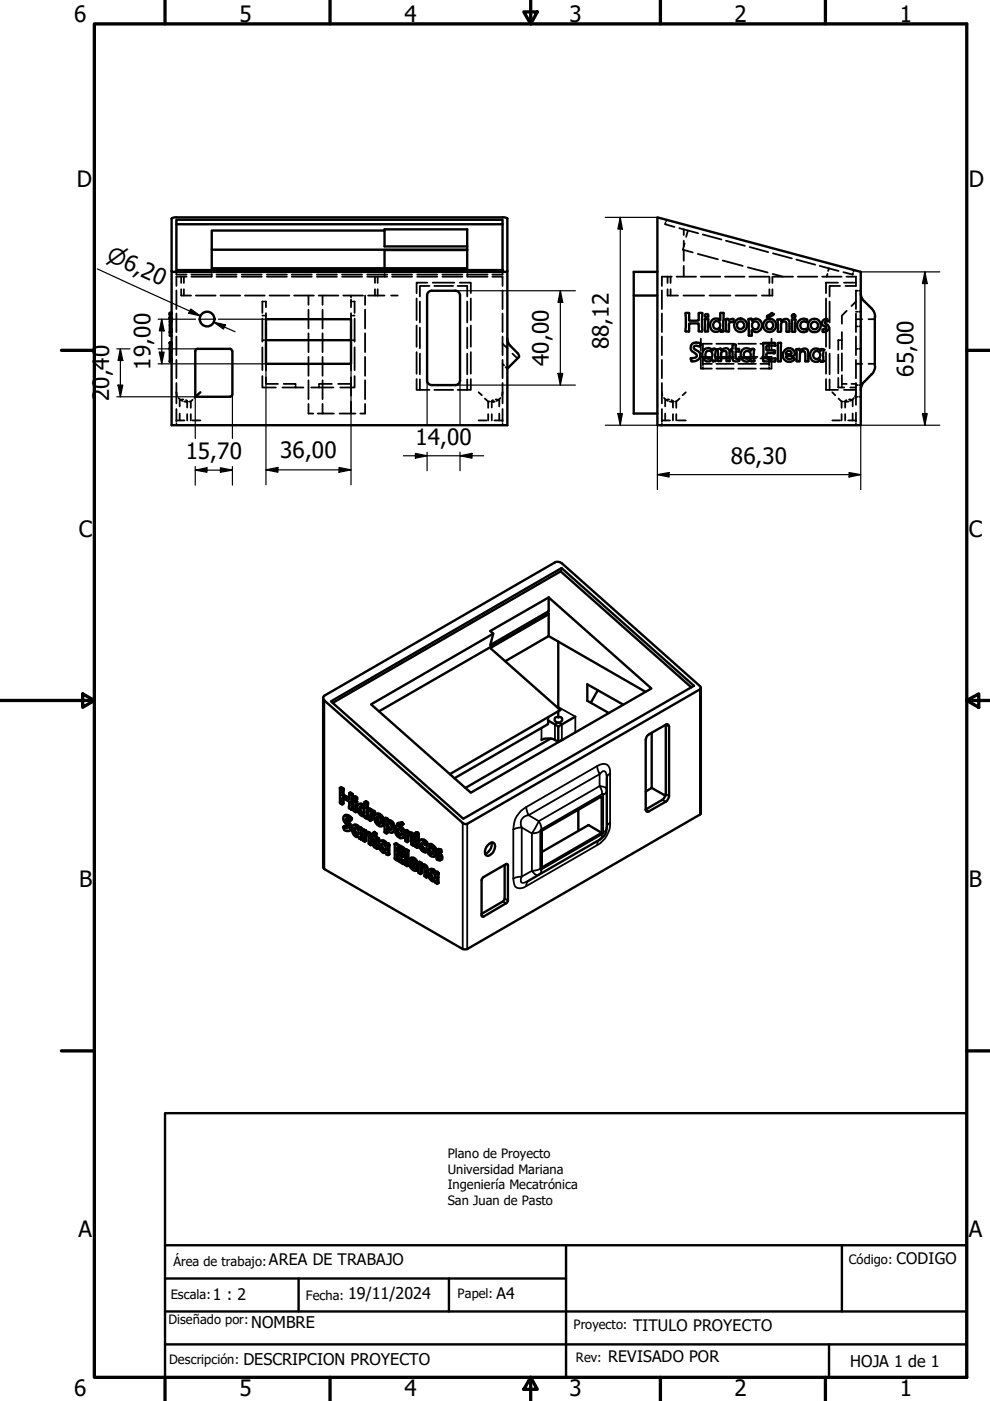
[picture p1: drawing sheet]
<svg xmlns="http://www.w3.org/2000/svg" width="210mm" height="297mm" viewBox="0 0 210 297" stroke-linecap="round" stroke-linejoin="round" font-family="sans-serif">
<!-- layer: Oculto (ISO) -->
<g fill="none" stroke="#000" stroke-width=".38">
<path d="M37.4 57.9v.3h2.2M37.4 57.3v.3M38.4 58.7v1.3M39 58.7v1.3M39.6 58.7h-2.2v1.9M40.6 58.2h4.2M40.6 58.7h4.2M44.9 56.9v.6M44.9 58.1v.6M45.9 58.2h4.3M45.9 58.7h4.3M51.2 58.2h4.3"/>
<path d="M51.2 58.7h4.3M56.6 58.2h4.2M56.6 58.7h4.2M61.8 58.2h4.3M61.8 58.7h4.3M67.2 58.2h4.2M67.2 58.7h4.2M72.5 58.2h4.3M72.5 58.7h4.3M77.9 58.2h4.2M77.9 58.7h4.2M79.5 58.7v1.3"/>
<path d="M80.1 58.7v1.3M81.5 56.9v.6M81.5 58.1v.6M83.1 58.2h4.3M83.1 58.7h4.3M88.5 58.2h4.2M88.5 58.7h4.2M90.6 59.9h-2.3v2.3M91.8 59.9h4.5M93.8 58.2h4.2M93.8 58.7h4.2M97.5 59.9h2.3v2.3"/>
<path d="M99.1 56.9v.6M99.1 58.1v.6M99.1 58.2h4.3M99.1 58.7h4.3M104.4 58.7h2.2v1.9M106.6 57.9v.3h-2.2M106.6 57.3v.3M141.1 47.2l-.1 .3 2 .6M141.3 46.6l-.1 .3M141.5 58.7v1.3M142.2 58.7v1.3M142.4 58.7h-2.1v1.9"/>
<path d="M143.4 58.7h4.2M144 48.4l4 1.1M145 48.6v1.2M145 51v1.2M145 53v2.3M145 56.4v2.3M145.2 51.6l-.4 1.3 2.1 .6M145.9 48.9l-.4 1.3M148 53.8l4.2 1.2M148.6 58.7h4.1M149 49.7l4 1.1M153.2 55.2l4.3 1.2"/>
<path d="M153.7 58.7h4.2M153.9 51l4 1.1M158.6 56.7l4.2 1.1M158.9 58.7h4.1M158.9 52.4l4 1.1M163.1 58.7v1.3M163.8 58.7v1.3M163.8 58.1l2.2 .6M163.9 53.7l4 1.1M164 58.7h4.1M168.8 55l4 1.1M169.2 58.7h4.1"/>
<path d="M173.8 56.4l4 1.1M174.3 58.7h4.1M175.5 58.1l-.2 .6M175.8 56.9l-.2 .6M177.7 59.9h-2.6v2.3M178.8 57.7l2 .5v-.3M178.9 59.9h2.6M179.5 58.7h2v1.9h-2.2M181 57.3v.3M36 74.2h.1M36 74.3h.1M36 76h.1"/>
<path d="M36 76.2h.1M36 76.3h.1M36 76.6h.1M36 72.8h.1M36 75h.1M36 76.1h.1M36 74.1h.1M36 76.5h.1M36 69.6h.1M36 67h.1M36 66.4h.1M36 68.2h.1"/>
<path d="M36 67.7h.1M36 67.6h.1M36 67.9h.1M36 70.3h.1M36 69.9h.1M36 72.9h.1M36 73.2h.1M36 73.5h.1M36 74.5h.1M36 74h.1M36 68.1h.1M36 67.8h.1"/>
<path d="M36 70.2h.1M36 70h.1M36 68h.1M36 70.4h.1M36 69.8h.1M36 73.1h.1M36 75.6h.1M36 75.9h.1M36 75.8h.1M36 74.4h.1M36 76.7h.1M36 72.7h.1"/>
<path d="M36 73.3h.1M36 74.9h.1M36 73.8h.1M36 73.9h.1M36 68.3h.1M36 68.6h.1M36 66.3h.1M36 67.5h.1M36 67.3h.1M36 66.6h.1M36 73h.1M36 75.1h.1"/>
<path d="M36.3 74.2h.1M36.3 74.3h.1M36.3 76h.1M36.3 76.2h.1M36.3 76.3h.1M36.3 76.6h.1M36.3 72.8h.1M36.3 75h.1M36.3 76.1h.1M36.3 74.1h.1M36.3 76.5h.1M36.3 69.6h.1"/>
<path d="M36.3 67h.1M36.3 66.4h.1M36.3 68.2h.1M36.3 67.7h.1M36.3 67.6h.1M36.3 67.9h.1M36.3 70.3h.1M36.3 69.9h.1M36.3 72.9h.1M36.3 73.2h.1M36.3 73.5h.1M36.3 74.5h.1"/>
<path d="M36.3 74h.1M36.3 68.1h.1M36.3 67.8h.1M36.3 70.2h.1M36.3 70h.1M36.3 68h.1M36.3 70.4h.1M36.3 69.8h.1M36.3 73.1h.1M36.3 75.6h.1M36.3 75.9h.1M36.3 75.8h.1"/>
<path d="M36.3 74.4h.1M36.3 76.7h.1M36.3 72.7h.1M36.3 73.3h.1M36.3 74.9h.1M36.3 73.8h.1M36.3 73.9h.1M36.3 68.3h.1M36.3 68.6h.1M36.3 66.3h.1M36.3 67.5h.1M36.3 67.3h.1"/>
<path d="M36.3 66.6h.1M36.3 73h.1M36.3 75.1h.1M37.4 61.6v3.9M37.4 66.5v3.9M37.4 71.4v3.9M37.4 76.3v3.9M38.4 61.3v1.4h2.1M39 61.3v1.4M41.5 62.7h4.2M46.7 62.7h4.2M51.9 62.7h4.2"/>
<path d="M55.6 79.7v2.5h2.9M55.6 67.5v4.9M55.6 73.6v4.9M55.6 72.1h.3M55.6 66.9h.3M55.9 63.9h-.3v2.4M56.1 63.9h.3v1.2M56.1 72.1h.3M56.1 66.9h.3M56.4 80v1.4h2.5M56.4 66.4v1.3M56.4 77.1v1.4"/>
<path d="M57.1 62.7h4.2M62.4 62.7h4.1M65.4 62.7v1.9M65.4 65.6v4M65.4 70.7v4M65.4 75.7v4M67.6 62.7h4.2M68.4 62.7v1.9M68.4 65.6v4M68.4 70.7v4M68.4 75.7v4M72.8 62.7h4.2"/>
<path d="M74.4 80v1.4h-2.7M74.4 62.7v.3M74.4 63.5v1.6M74.4 66.4v1.3M74.4 77.1v1.4M74.4 63.9h.3M74.4 72.1h.3M74.4 66.9h.3M74.9 63.9h.3v2.4M74.9 72.1h.3M74.9 66.9h.3M75.2 79.7v2.5h-3.1"/>
<path d="M75.2 67.5v4.9M75.2 73.6v4.9M77.4 62.7v1.9M77.4 65.6v4M77.4 70.7v4M77.4 75.7v4M78 62.7h3.5M79.5 61.3v1.4M80.1 61.3v1.4M82.9 62.7h1.4M88.3 63.3v4.6M88.3 69v4.5"/>
<path d="M88.3 74.7v4.5M89 63.9v4.5M89 69.5v4.3M89 75v4.4M91.1 60.6h-2.1v2.3M92.1 60.6h4M97 60.6h2.1v2.3M99.1 63.9v4.5M99.1 69.5v4.3M99.1 75v4.4M99.8 63.3v4.6M99.8 69v4.5"/>
<path d="M99.8 74.7v4.5M106.6 61.6v3.9M106.6 66.5v3.9M106.6 71.4v3.9M106.6 76.3v3.9M106.6 72.9l1 1M106.6 77.1l.3 .4M107.2 77.8l.4 .4M108.6 75l1.1 1M140.3 61.6v3.9M140.3 66.5v3.9M140.3 71.4v3.9"/>
<path d="M140.3 76.3v3.9M141.5 61.3v1.4h2.3M142.2 61.3v1.4M144.9 62.7h4.4M148.6 71.8v2.5M148.6 75.6v2.6h.1M148.6 75.7h2M148.9 78.2h2M149 76h1.9M149 75.7v1.8M149 77.8v.4M149 77.1h1.9"/>
<path d="M150.4 62.7h4.5M150.9 72.9h-1.9v1.4M151.6 75.7h4M151.9 76h3.7M151.9 72.9h3.7M151.9 78.2h3.7M151.9 77.1h3.7M156 62.7h4.4M156.5 76h3.8M156.5 72.9h3.8M156.5 78.2h3.8M156.5 77.1h3.8"/>
<path d="M156.6 75.7h4M161.2 77.1h1.9v.4M161.2 76h1.9M161.2 72.9h1.9v1.4M161.2 78.2h2.1M161.5 75.7h2.1M163.1 75.7v1.4M163.1 77.8v.4M163.1 61.3v1.4M163.6 71.8v2.5M163.6 75.6v2.6h-.2M163.8 61.3v1.4h-2.3"/>
<path d="M175.1 63.3v4.6M175.1 69v4.5M175.1 74.7v4.5M175.9 63.9v4.5M175.9 69.5v4.3M175.9 75v4.4M177.7 75.2v4M178 72.1h-.3v2.1M178.1 60.6h-2.2v2.3M178.2 72.1h.3M178.5 70.4v3.6M178.5 74.9v3.7"/>
<path d="M178.5 79.6v2M179.5 65.9l-1 1v1.7M181.5 67.7h1.3M181.5 74h.4M181.5 61.6v3.9M181.5 66.5v3.9M181.5 71.4v3.9M181.5 76.3v3.9M181.5 77.1h1.3M181.5 63.9l-1 1M181.5 61.6h.4M181.5 69.2h.4"/>
<path d="M181.5 66.1h.4M182.2 74h.3M182.2 61.6h.3M182.2 69.2h.3M182.2 66.1h.3M184.1 67.7h1.4M184.1 77.1h1.4M37.4 83.2l.1 .6M37.4 81.2v4.3M37.4 86.7v2.8M37.4 89.8v.4M37.4 89.1h1.7"/>
<path d="M37.8 84.4l.6 .4 .5-.1M38.1 84.7v1.5M38.1 87.7v1.4M38.4 84.8l.3 .2M39.1 85.1h.3M39.4 84.8l.3 .3h-.2h.3M39.7 85.1v1.3M39.7 87.8v1.3M40.1 85.1h.3M40.4 87.8v1.3M40.8 89.1h1.7M40.8 84.8l-.4 .3v1.4"/>
<path d="M41.6 84l-.4 .4M60.1 81.4h2.6v.2M62.7 81.9v.3h-2.8M62.7 82.2h1.6M65.4 80.6v4M65.4 85.6v2.1h1M66 82.2h1.6M67.4 87.7h1M67.6 81.9v.3h3.1M68.4 85.6v2.1h2.4M68.4 80.6v4M70.4 81.4h-2.8v.2"/>
<path d="M74.4 85.1v2.6h-2.4M74.4 81.4v2.5M74.4 87.7h1M77.4 80.6v4M77.4 85.6v2.1h-1M88.3 80.4v2.3h.3M89 80.4v2.3h-.2M89 82.7h2.1M92.1 82.7h4M97 82.7h2.1M99.1 80.4v2.3h.2M99.8 80.4v2.3h-.2"/>
<path d="M101.5 83.2l.7 .6M101.5 89.1h1.7M102.8 84.5l.7 .6M103.5 85.1v1.4M103.5 87.8v1.3M103.5 85.1h.3M104.3 85.1v1.3M104.3 87.8v1.3M104.5 84.8l-.2 .3h.2h-.4M104.5 85.1h.4M104.8 89.1h1.8M105.1 84.7l.5 .1"/>
<path d="M105.6 84.8l-.3 .2M105.9 84.7v1.5M105.9 87.7v1.4M106.1 84.4l-.5 .4M106.6 83.2l-.2 .6M106.6 81.2v4.3M106.6 86.7v2.8M106.6 89.8v.4M140.3 83.2l.2 .6M140.3 89.1h1.7M140.3 81.2v4.3M140.3 86.7v2.8"/>
<path d="M140.3 89.8v.4M140.8 84.4l.5 .4M141 84.7v1.5M141 87.7v1.4M141.3 84.8l.3 .2M141.9 84.7l-.6 .1M142 85.1h.5M142.4 84.8l.3 .3h-.2M142.5 85.1h.3M142.7 85.1v1.3M142.7 87.8v1.3M143.1 85.1h.3"/>
<path d="M143.4 87.8v1.3M143.7 89.1h1.7M144.1 84.5l-.7 .6v1.4M145.4 83.2l-.7 .6M175.1 80.4v2.3h2.6M175.9 80.4v2.3M176.5 89.1h1.6M176.5 83.2l.6 .6M177.7 80.1v2.1h1.3M177.8 84.5l.6 .6M178.4 85.1h.4M178.4 85.1v1.4"/>
<path d="M178.4 87.8v1.3M178.5 81.9v.3M178.5 81.4h1M178.9 82.7h2.6M179.1 85.1h.3M179.2 85.1v1.3M179.2 87.8v1.3M179.4 85.1h.5M179.5 84.8l-.3 .3h.2M179.8 89.1h1.7M180 84.7l.6 .1M180.3 82.2h1.2"/>
<path d="M180.5 81.4h1M180.8 84.7v1.5M180.8 87.7v1.4M181 84.4l-.8 .6M181.3 84l.1 .1M181.4 84.1h.4M181.5 83.5v.3M181.5 83.2l-.1 .6M181.5 81.2v2.1M181.5 84v1.8M181.5 87.5v2M181.5 89.8v.4"/>
<path d="M181.5 81.6h.4M182.2 84.1h.3M182.2 81.6h.3"/>
</g>
<g fill="#000">
<circle cx="36" cy="76.6" r=".19"/>
<circle cx="36" cy="67.5" r=".19"/>
<circle cx="36" cy="67.4" r=".19"/>
<circle cx="36" cy="72.6" r=".19"/>
<circle cx="36" cy="70.4" r=".19"/>
<circle cx="36" cy="67.6" r=".19"/>
<circle cx="36" cy="73.8" r=".19"/>
<circle cx="36" cy="76.7" r=".19"/>
<circle cx="36" cy="73.9" r=".19"/>
<circle cx="36" cy="66.3" r=".19"/>
<circle cx="36" cy="71.2" r=".19"/>
<circle cx="39.4" cy="85.1" r=".19"/>
<circle cx="39.5" cy="85.1" r=".19"/>
<circle cx="104.5" cy="85.1" r=".19"/>
</g>
<!-- layer: Visible (ISO) -->
<g fill="none" stroke="#000" stroke-width=".51">
<path d="M36.4 46.3l.6-.2h69.9l.6 .2 .1 43.9h-71.2zM36.4 57.5l.4 .1h70.4l.4-.1M37.4 46.6h69.2v10.7h-69.2zM37.4 47.5h69.2M44.9 52.9h54.2M81.5 48.9h-36.6v8h54.2v-8.3h-17.6v3.6h17.6M99.1 53h-17.6v3.9M139.4 46.1l43.1 11.5v32.6h-43.1zM139.4 57.6h-5v30.1h5M36 73.9v.3h.4M36 74.2v2.4h.4M36 76.6v.1"/>
<path d="M36 67.5v.1M36 66.4v.3h.4h-.4v.7M36 66.3l.4 .1M36 67.4v.1M36 70.4v.8h.4M36 68.2v2.2M36 67.6v.6h.4M36 73.8v.1M36 76.7h.4h-.4M36 72.7h.4h-.4M36 74h.4M36 72.8v1"/>
<path d="M36 76.6h.4M36 73.9h.4M36 67.5h.4M36 67.4h.4M36 70.4h.4M36 67.6h.4M36 73.8h.4M36.4 72.6h-.4v.2h.4M41.4 74.5v9.2M41.9 74l-.4 .2-.1 .2M41.9 74h6.9M48.7 74h.3l.2 .4"/>
<path d="M49.3 74.5v9.2M56.4 67.7h18v9.4h-18zM56.4 72.1h18M107.6 71.8l.3 1.1 1.8 2M109.8 74.9l.2 .7M110 75.6l-2.4 2.6M134.4 62.7h5M145.4 66.4h.7v1.5l.3 .1 1.7-.1v-1.5h.8l-.1 3.9-.7-.1v-1.6h-1.9l-.1 1.7-.7-.1zM146.7 72.9a1.35 1.35 0 0 1 1.9 .1l-.3 .5-.7-.2-.5 .2a1.15 1.15 0 0 0 .9 1 1.25 1.25 0 0 1 .3 1.5 1.25 1.25 0 0 1-1.4 .6h-.3l-.2-.6 .5-.1a.7 .7 0 0 0 .9-.5l-.4-.5a1.25 1.25 0 0 1-.7-2zM149.2 74.2l.5-.3a1.12 1.12 0 0 1 1.4 .4l.2-.4 .5 .1-.1 2.6h-.5l-.1-.4a1.29 1.29 0 0 1-1.7 .3 1.29 1.29 0 0 1-.5-1.6zM149.4 67.7h.8l-.1 2.6h-.6zM149.7 74.6a.8 .8 0 0 1 1.1 0 .8 .8 0 0 1 0 1.2 .8 .8 0 0 1-1.1 0 1.05 1.05 0 0 1 0-1.2z"/>
<path d="M150.9 67.9l.7-.4a1 1 0 0 1 1.1 .4v-.9a.46 .46 0 0 1 .1-.6 .46 .46 0 0 1 .6 0v3.9h-.6v-.4a1.27 1.27 0 0 1-1.5 .3 1.27 1.27 0 0 1-.7-1.3v-.5zM151.6 68.1a.81 .81 0 0 1 1.1 .4 .81 .81 0 0 1-.4 1.1 .81 .81 0 0 1-1-.3 1 1 0 0 1 .3-1.2zM152.1 74l.7-.1 .1 .4a1.01 1.01 0 0 1 1.8 .2v2.1h-.6v-1.4a.6 .6 0 0 0-.4-.8 .6 .6 0 0 0-.8 .5v1.6l-.6 .1zM153.8 67.7l.6-.1 .2 .3 .1-.2 .7-.1 .1 .6h-.4a.87 .87 0 0 0-.5 1.3l-.1 .8h-.5zM155.3 73l.7 .1v.9h.7a.38 .38 0 0 1 0 .5 .38 .38 0 0 1-.6 0h-.1v1.1a.35 .35 0 0 0 .3 .5h.5v.3l-.4 .2a.97 .97 0 0 1-1-.3l-.1-1.8h-.3l-.1-.3 .2-.2h.2zM157.4 74.2a1.46 1.46 0 0 1 1.9 0l.1-.2 .5 .1-.1 2.5h-.5l-.1-.4a1.31 1.31 0 0 1-1.7 .2 1.31 1.31 0 0 1-.4-1.7zM158.7 67.6l.6-.1 .1 .4a1.32 1.32 0 0 1 2.1 .5 1.34 1.34 0 0 1-.4 1.7 1.34 1.34 0 0 1-1.7-.1v1.2h-.6zM159.6 68.4a.78 .78 0 0 1 1.1 0 .78 .78 0 0 1 0 1.1 .78 .78 0 0 1-1.1 .1 1.05 1.05 0 0 1 0-1.2zM161.8 72.7l2.5 .1v.5h-1.6l-.2 .3 .1 .7h1.7v.6h-1.7a.92 .92 0 0 0 .2 1.2l1.6-.1 .1 .2-.2 .5-2.5-.1zM162.6 67l1-.7 .4 .3-1.2 .8h-.1zM162.6 68.4a.8 .8 0 0 1 1.1 0 .8 .8 0 0 1 0 1.1 .8 .8 0 0 1-1.1 .1 1.05 1.05 0 0 1 0-1.2zM164.8 67.7h.7l.1 .4a1.03 1.03 0 0 1 1.8 .1l-.1 2.1h-.5v-1.4a.59 .59 0 0 0-.5-.8 .59 .59 0 0 0-.7 .5v1.7h-.6z"/>
<path d="M164.9 72.8h.7l-.1 3.8h-.6zM166.4 74.3a1.14 1.14 0 0 1 1.5-.3 1.14 1.14 0 0 1 .4 1.4l-1.7 .2a.93 .93 0 0 0 .8 .6 .93 .93 0 0 0 .9-.4l.2 .3a1.4 1.4 0 0 1-2.1 .3 1.4 1.4 0 0 1 0-2.1zM167 74.4a.57 .57 0 0 1 .8 .6l-1.2 .1a.56 .56 0 0 1 .4-.7zM167.9 67.7h.8l-.2 2.6h-.5zM168.8 74.1l.7-.1v.3a1.01 1.01 0 0 1 1.8 .2v2.1h-.5v-1.2a.62 .62 0 0 0-.4-1 .62 .62 0 0 0-.8 .5l-.1 1.7h-.5zM169.4 68a1.09 1.09 0 0 1 1.7-.1l-.1 .4a.83 .83 0 0 0-1.1 .1 .83 .83 0 0 0 0 1.1 .83 .83 0 0 0 1.1 .1l.1 .5a1.33 1.33 0 0 1-1.7 0 1.33 1.33 0 0 1-.3-1.7zM172.1 74.3a1.46 1.46 0 0 1 2 0v-.3l.5 .2v2.4l-.5 .1-.2-.4a1.29 1.29 0 0 1-1.6 .2 1.29 1.29 0 0 1-.5-1.5zM172.8 74.5a.81 .81 0 0 1 1.1 .4 .81 .81 0 0 1-.4 1 .81 .81 0 0 1-1-.3 1 1 0 0 1 .3-1.1zM174.6 67.8l.8-.1 .1 .4-.6 .1v.4a.91 .91 0 0 1 .8 1.1 .91 .91 0 0 1-1.3 .6v-.4a.57 .57 0 0 0 .7-.5l-.6-.4a.74 .74 0 0 1 .1-1.2zM182.5 62.1l.1 .8 .4 .7 1.8 1.8M184.8 79.4l-1.8 1.8-.4 .7-.1 .8M184.8 65.4l.5 .7 .2 1.1"/>
<path d="M185.5 67.2v10.4M185.5 77.6l-.2 1.2-.5 .6M41.4 83.6l.1 .3 .4 .2M41.9 84.1h6.9M42.5 83.2l-.9 .8M49.2 83.6l-.2 .5h-.3M90.6 80.6v-18a.98 .98 0 0 1 .9-1h5.1a.99 .99 0 0 1 .9 1v18M90.6 80.7a.99 .99 0 0 0 1 .9h5a.98 .98 0 0 0 .9-.9M103.9 133.8l12.4-7.1v2.9l-12.4 7.2 .7-2.4zM116.2 130.2l-35.8 20.6M116.3 130.2v4.7l-9.2 5.3M116.3 126.7l21.8 19.3-38.3 22.1-21.1-18.8 25.9-14.9"/>
<path d="M116.3 129.6l-.1 .6h.1M116.3 130.2l-12.4 7.2 14.9 13.1-23.4 13.6M116.3 134.9l20.5 11.8M118.4 136v14.2M119.1 120.4l-.2 .7M68.8 147.5l48.9-28.3a1.35 1.35 0 0 1 1.4 .2l29.3 26.1 .2 .5-49.8 28.7-.7-.2-29.3-26a.63 .63 0 0 1 0-1zM70.2 148.7l48.9-28.3 28 25-48.9 28.2zM114.8 156.9a3.4 3.4 0 0 1 3.6 .4M116.2 152.1v1.4l-19.9 11.5M116.2 152.8l2.2 1.2M116.8 156.6l-18.1 10.5M117.7 152.2l.4-.2 .3 .1a.6 .6 0 0 1 .8 .5 .6 .6 0 0 1-.7 .6 .75 .75 0 0 1-.8-1z"/>
<path d="M118.4 150.8v1.3M122 151.9l-3.6 2.1v3.3l1.1-.6M126.7 146.4l-1.4 2.6M132.1 149.4l-7.6-4.3v3.5l4.6 2.6M138.2 155.4v11.7l-1.3 .7M141.2 153.7l.4-.1 .3 .4-.1 15.1-.6 .9-3.6 2-.5 .1-.2-.5M141.2 153.7l-3.6 2a1.4 1.4 0 0 0-.7 1.2v14.7M141.2 153.7l-.1 15-.7 .9-3.5 2M146.6 145.7l-27.7-24.6-48.4 27.9M148.6 145.8v26.8l-49.8 28.7-.7-.1-29.5-17.1-.1-36.2M72.1 167.1a.57 .57 0 0 1 .6 .1 .57 .57 0 0 1 .1 .6l.1 .7M72.1 167.1v2.4a.73 .73 0 0 0 .5 1v-1.4l.7 .4a.99 .99 0 0 1 .7 1.6v.3l.5 .3v-3.2l-.5-.3"/>
<path d="M72.1 167.1l.5 .3v1.2l.3-.1M72.6 168.6l1.4 .9M72.8 175.3l.3-.2 .6 .3M72.8 169.3v.4a.61 .61 0 0 1-.2 .8M72.9 168.5l1.1 .6M73 173a1.03 1.03 0 0 1 1.6 .5M73 173a1.4 1.4 0 0 1 1.3 .8l-.1 .1M73 173a1.43 1.43 0 0 0 .5 1.9l.2 .7h-.3l-.6-.3a.81 .81 0 0 0 .5 .9 .81 .81 0 0 0 .9-.3v-.5l-.2-.5M73.5 173.5l.5 .9a1.31 1.31 0 0 1 .3 1.6l-.3 .2M74 169.5h.1M74 168.2l.3-.2 .5 .3v3.2l-.3 .2M74 168.2v1.3"/>
<path d="M74.3 174.7l-.3 .2M74.4 173.9l-.3 .1-.5-.4h-.3v.4l.7 .9M74.5 173.7l-.1 .2M74.5 173.7l-.3 .3 .2-.1M74.6 173.6l-.1 .1M74.6 173.5l-.2 .2 .2-.1M74.6 173.5v.1M74.8 175l.4-.2 .6 .1 .5 .6M74.9 169.8l.5 .2v2.2l-.5-.4zM74.9 169.1a.35 .35 0 0 1 .5 .1 .35 .35 0 0 1-.1 .5l-.4-.4zM75 169l.2-.1a.42 .42 0 0 1 .5 .2 .42 .42 0 0 1 0 .4l-.3 .2M75.1 175.6a.84 .84 0 0 1 .9 .5 .84 .84 0 0 1-.2 .9l-.5-.2a.91 .91 0 0 1-.2-1.2z"/>
<path d="M75.2 169.6l-.3 .2M75.3 169.7l.5 .3-.1 2-.3 .2M75.3 175.5l-.1 .3 .2 .6 .6 .5M76 170.5a.83 .83 0 0 1 1.3 .3M76 175.6a.75 .75 0 0 0-.7-.6 .75 .75 0 0 0-.8 .5 1.6 1.6 0 0 0 1.4 2l.2-.1v.4l.4 .2M76.2 175.6l.3-.2 .3 .4M76.2 175.6l.4 .4 .2-.2M76.3 175.5l-.3 .1 .1 .3 .1-.3M76.3 175.5v.1M76.3 171.1a.87 .87 0 0 1 .8 .6 .87 .87 0 0 1-.2 .9l-.6-.5a.76 .76 0 0 1 0-1zM76.5 177.9v.1M76.5 171.1a1.06 1.06 0 0 0 .7 1.4"/>
<path d="M76.6 176l-.1 1.9M76.8 175.8v2M76.8 177.8l-.3 .1M76.8 177.8l-.3 .2M77.1 171.1l-.6-.6h-.4a1.31 1.31 0 0 0 .2 2.1l.7 .5 .3-.1M77.2 175.9l.4 .2 .1 .4M77.2 175.9l-.4 .2 .1 1.8a.43 .43 0 0 0 .4 .5M77.2 175.9l-.4 .2 .5 .2 .3-.2M77.3 170.1l.2-.2 .5 .3v3.1M77.3 173v.3l.4 .2 .3-.2M77.3 170.1l.4 .2v3.2l.3-.2M77.3 171l-.2 .1 .1 .3"/>
<path d="M77.3 170.1v1.2M77.3 173h-.1M77.3 178.4v-1.4a.64 .64 0 0 1 .8 .2 .64 .64 0 0 1 .1 .7v.2a.83 .83 0 0 0 .4 1.1M77.3 176.3v.3l.4-.1M77.7 176.9v1.4l-.4 .1M77.7 176.5a.89 .89 0 0 1 1.2 .7l.2-.1M77.7 176.5a1.03 1.03 0 0 1 .9 1.3v1.4M77.7 176.5l-.4 .1M77.9 176.4l-.2 .1M78.2 171.7l.2 .1M78.3 171.4l.2 .1M78.3 171.4l-.3 .2 .1 2.1 .4 .3 .1-1.4 .6 .1"/>
<path d="M78.3 171.4l-.3 .2 .2 .1 .3-.2M78.4 171.8l.1 .3M78.5 171.5l.2 .1 .1 .3M78.7 171.6l-.3 .2M78.8 171.9l.7 .2v.5l-.3 .2M78.8 171.9l-.3 .2 .5-.2M78.9 172.5v1.3l-.4 .2M78.9 172.1l.3 .2v.4l.3-.1M78.9 177.7v1.4l-.3 .1M79.1 176.6l.3-.2 .4 .3M79.1 177.2a.37 .37 0 0 0-.2 .3 .37 .37 0 0 0 .2 .3v.3a1.39 1.39 0 0 0 .7 1.8l.6-.1M79.1 176.6v.7l-.2-.1"/>
<path d="M79.1 176.6l.4 .2M79.2 171.9l-.3 .2-.2-.1M79.6 172.7a1.62 1.62 0 0 1 1.4 2.4 1.23 1.23 0 0 1-1.5-1l-.2-.9zM79.6 172.7a1.06 1.06 0 0 1 1.7 .6l.2 .9M79.8 173.3l.1-.1a.87 .87 0 0 1 .8 .5 .87 .87 0 0 1-.2 1l-.4-.3a1.06 1.06 0 0 1-.3-1.1zM79.8 176.7v.7l.6 .4v.4l-.3 .2M79.8 178.2v.9l.2 .2 .3 .1M79.8 176.7l-.3 .1v.7l.6 .3v.5l-.5-.3a1.38 1.38 0 0 0 .2 1.4l.3 .2v.3l.3-.1M80.1 173.2v.5a.91 .91 0 0 0 .7 .8M80.4 179.7v.1M80.6 178.4l.7-.2 .7 .6M80.8 179.1l.1-.2a.92 .92 0 0 1 .8 1.4 .94 .94 0 0 1-.9-1.2z"/>
<path d="M81.1 178.9v.5a.91 .91 0 0 0 .7 .9M81.5 174.4v.3l-.5 .5M81.7 173.7l.3 .1v.3l.2-.2M81.8 173.4l.2 .1M81.8 179l-.6-.6a.59 .59 0 0 0-.7 0 .59 .59 0 0 0-.2 .7 1.79 1.79 0 0 0 1.2 1.7h.4v.3l.3 .2 .3-.2M81.8 173.4l-.3 .1v2a.98 .98 0 0 0 .2 1.1l.3 .1v-.9l.2 .2a.67 .67 0 0 0 .7 .6 .67 .67 0 0 0 .6-.8 1.69 1.69 0 0 0-1.3-1.8l-.2 .1M81.8 173.4l-.3 .1 .2 .2 .3-.2M82 173.5l.2 .1 .1 .4M82 179l.2-.2 .4 .4M82 179l.3 .3 .3-.1M82 179l-.1 .2M82 178.8l-.2 .2 .1 .2"/>
<path d="M82 178.8l.1 .1M82.1 174.5l.2-.1a.96 .96 0 0 1 .4 1.6 1.02 1.02 0 0 1-.6-1.5zM82.2 176.1v.4l-.2 .2M82.3 174l.3-.2 .6 .4 .6 1.2M82.3 179.3v2l.2-.2M82.3 174l-.3 .1M82.4 174.4a1.1 1.1 0 0 0 .6 1.4M82.6 179.2l-.1 1.9M83.7 176.1l-.5 .4M83.7 178.9v2.4a1.02 1.02 0 0 0 .9 1.4l.9 .5 .3-.2v-.5M83.7 178.9l.3-.1 .6 .4a1.37 1.37 0 0 1 1.2 1.1l-.3 .2M83.7 178.9l1.8 1.1"/>
<path d="M83.8 175.4a.82 .82 0 0 1 1.4 .4 1.2 1.2 0 0 1 0 1.9 1.74 1.74 0 0 1-1.4-2.3zM83.9 175.2a1.17 1.17 0 0 1 1.8 .9 1 1 0 0 1-.4 1.6M84.1 175.9l.2-.1a.92 .92 0 0 1 .7 1.4 .94 .94 0 0 1-.9-1.3zM84.5 179.8v.5l1.2 .8v.5l-.3 .1M84.5 175.7a1.03 1.03 0 0 0 .7 1.3M84.6 174.5l-.3 .1v.2a.72 .72 0 0 0 .9 .1h.1M84.6 174.5l-.3 .1 .7-.1M85 174.5l.3 .4 .2-.2M85.2 174.4l.3 .3M85.2 174.4l-.6 .1M85.2 174.4l-.2 .1M85.5 174.7l-.3 .2"/>
<path d="M85.7 179.9l-.2 .1M85.9 176.1l.4 .3 .3-.2M86.1 176l.5 .2M86.1 176l-.3 .2 .1 2.1 .4 .2 .1-1.3a.51 .51 0 0 1 .6-.1 .51 .51 0 0 1 .2 .6v1.4l.4 .2v-.2a2.98 2.98 0 0 0-.4-2.3l-.6-.2M86.1 176l-.3 .1M86.3 176.4l.1 .3 .2-.2M86.6 176.2v.3M86.6 176.5a1.06 1.06 0 0 1 1.1 .3 1.06 1.06 0 0 1 .2 1.2v1.1l-.3 .2M86.6 177v1.4l-.2 .1M86.6 176.6l-.2 .1M86.9 176.5l-.3 .1M88 176.6l.3-.1a.47 .47 0 0 1 .5 .6l-.3 .2"/>
<path d="M88 176.6a.38 .38 0 0 1 .4 .2 .38 .38 0 0 1 0 .5l-.3-.1zM88 177.4l.5 .3v2.1l-.5-.3zM88.3 177.2l-.3 .1M88.4 177.3l.4 .2v2.1l-.3 .2M89.1 178.2a.9 .9 0 0 1 1.5 .5l-.1 .2-.3 .2M89.6 178.7a1.08 1.08 0 0 0 .8 1.4l-.2 .1M90.2 179.1l.1-.2a.86 .86 0 0 0-1.5-.5 1.89 1.89 0 0 0 1.4 2.3M90.2 179.1a.54 .54 0 0 0-.9-.2l.1 .8a.71 .71 0 0 0 .8 .5M90.6 179.2a1.1 1.1 0 0 1 1.5 1 .87 .87 0 0 1-.3 1.5 1.88 1.88 0 0 1-1.2-2.5zM90.7 179.1a1.29 1.29 0 0 1 1.8 1.2M91 179.6a.99 .99 0 0 1 .8 1.5 .84 .84 0 0 1-.9-.8l-.1-.2zM91.2 179.6a1.06 1.06 0 0 0 .6 1.4"/>
<path d="M103.7 178.9l.8-.3a1.42 1.42 0 0 1 0 2.2 .95 .95 0 0 1-1.6 .3 2.12 2.12 0 0 1 .8-2.2zM104.3 178.6v.4a2.32 2.32 0 0 1-1.4 2M114.9 176.1l12.7-7.3v7.8l-12.7 7.3zM122.6 171.7v4.4M127.6 176.6l-2.8-1.7-9.9 5.7M128.7 165v10.4a2.98 2.98 0 0 1-1.6 2.6l-15 8.7M138.2 167.1l2.9 1.6M84.2 181.1h.1M84.3 180.6l1.1 .6v.5M84.5 181.2a.88 .88 0 0 0 .7 1l.6 .3-.3 .4 .3-.2M84.6 180.5l-.3 .1-.1-.1v-.7l1.3 .7M85.4 181.7l-1.2-.6a.85 .85 0 0 0 .6 1.2l.7 .4"/>
<path d="M85.5 180v.5M85.5 182.9v.3l.3-.2M85.8 182.8l-.3 .1M85.9 180.2l.3-.1 .4 .3M86.4 180.6l-.1 3M86.6 180.4v3.1l-.3 .1M86.6 180.4l-.2 .2-.5-.3v3.1l.4 .2M86.9 182a.95 .95 0 0 1 1.6 .6l.1 .5M87.2 182.5l.5 .2 .2 .5-.8-.3zM87.4 182.5v.2l.5 .3M87.5 183.4l.1 .1a.72 .72 0 0 0 .9 .4M88.2 184.1l-.8-.2-.3-.7 1.3 .6a1.58 1.58 0 0 0-1.3-1.8 1.41 1.41 0 0 0 .1 2.1 .73 .73 0 0 0 1.2 .4l-.1-.4"/>
<path d="M88.5 183.9h.1M88.5 183.9l-.3 .2 .3-.2M88.5 183.9l.2 .5-.4 .2M88.7 183.6l-.3 .2M89 182.7l.4 .2 .1 .4M89 182.7l-.4 .2 .1 1.9a.43 .43 0 0 0 .5 .5v-1.4a.64 .64 0 0 1 .7 .1 .64 .64 0 0 1 .1 .8v.2a.83 .83 0 0 0 .4 1M89 182.7l-.4 .2 .5 .2M89.4 183.4a1.4 1.4 0 0 1 1 1.9v.7M89.4 183l-.3 .1 .1 .3 .3-.1M89.4 183.4h-.2M89.5 183.8v1.3l-.3 .2M89.5 183.3a1.07 1.07 0 0 1 1.2 1.4v.2"/>
<path d="M89.7 183.2l-.3 .2M90.2 180.2v.5M90.6 180.5l-.4 .2M90.7 185.4v.5l-.3 .1M91 184.4l.4-.2 .5 .1 .6 .6M91.3 185a.87 .87 0 0 1 .8 .5 .87 .87 0 0 1-.2 .9 1.02 1.02 0 0 1-.6-1.4zM91.5 184.9l-.1 .3a1.05 1.05 0 0 0 .8 1.1M92.2 185a.82 .82 0 0 0-.6-.6 .82 .82 0 0 0-.9 .3 1.66 1.66 0 0 0 1.4 2.2l.2-.1a.38 .38 0 0 0 .4 .5M92.4 185l.2-.2 .4 .4M92.4 185l.4 .4 .2-.2M92.4 185l-.1 .2M92.5 185h-.3l.1 .2"/>
<path d="M92.6 181l-.1 .2-.5 .4M92.6 180.2a.61 .61 0 0 1 .9 0l.2 .4-.4 .2M92.7 181.8h.1M92.8 185.4l-.1 1.9M93 187.2l-.3 .1M93 181.7l-.4 .1M93 187.2l-.3 .2M93 185.2v2M93 181.7l-.2 .1M93.1 181.7l-.2-.1-.3 .2M93.2 180.8l.6 .8v.5l-.5 .3M93.3 180.8l-.3-.2-.1 .2 .4 .7a.6 .6 0 0 1 0 .9l-.7-.1v-.5"/>
<path d="M93.3 180.8v-.5l-.6-.1a.83 .83 0 0 0 .3 1.3l.1 .4-.3-.1M102.5 186l4.8-2.8h.3v7.9l-.3 .4-5 2.9-.2-.3v-7.5zM107 183.4l-.1 7.3-.3 .4-4.5 2.6"/>
<circle cx="43.9" cy="67.6" r="1.56"/>
<circle cx="149.8" cy="67" r=".38"/>
<circle cx="157" cy="68.9" r=".8"/>
<circle cx="157" cy="68.9" r="1.39"/>
<circle cx="158.5" cy="75.2" r=".8"/>
<circle cx="163.2" cy="69" r="1.4"/>
<circle cx="168.3" cy="67" r=".38"/>
<circle cx="172.7" cy="69" r="1.38"/>
<circle cx="172.7" cy="69" r=".8"/>
</g>
<g fill="#000">
<circle cx="36" cy="66.7" r=".25"/>
<circle cx="36" cy="72.7" r=".25"/>
<circle cx="36" cy="66.3" r=".25"/>
<circle cx="36" cy="67.5" r=".25"/>
<circle cx="36" cy="67.4" r=".25"/>
<circle cx="36" cy="70.4" r=".25"/>
<circle cx="36" cy="67.6" r=".25"/>
<circle cx="159.8" cy="76.5" r=".25"/>
<circle cx="174.6" cy="76.6" r=".25"/>
<circle cx="174.6" cy="74.2" r=".25"/>
<circle cx="74" cy="168.2" r=".25"/>
<circle cx="74.8" cy="171.5" r=".25"/>
<circle cx="75.7" cy="172" r=".25"/>
<circle cx="77.5" cy="173.4" r=".25"/>
<circle cx="77.5" cy="169.9" r=".25"/>
<circle cx="80.1" cy="179.9" r=".25"/>
<circle cx="81.9" cy="179.2" r=".25"/>
<circle cx="82.2" cy="178.8" r=".25"/>
<circle cx="83.7" cy="179" r=".25"/>
<circle cx="85.6" cy="177.5" r=".25"/>
<circle cx="86.1" cy="176" r=".25"/>
<circle cx="87.9" cy="179.1" r=".25"/>
<circle cx="88" cy="177.4" r=".25"/>
<circle cx="88.3" cy="176.5" r=".25"/>
<circle cx="85.5" cy="180.5" r=".25"/>
<circle cx="85.8" cy="180.3" r=".25"/>
<circle cx="88.3" cy="184.1" r=".25"/>
<circle cx="90.7" cy="185.4" r=".25"/>
<circle cx="92.3" cy="181.4" r=".25"/>
<circle cx="92.6" cy="184.8" r=".25"/>
</g>
<!-- layer: Visible fina (ISO) -->
<g fill="none" stroke="#000" stroke-width=".38">
<path d="M68.8 148.5v35.8M114.8 154.4v2.5M118.2 150l.2-.1 3.6 2v3.4M118.3 153.2l-.6 .4v3.3M118.5 153.2l.6 .4v3.3M141.2 153.7l.7 .3M148.4 146.2v26.5M72.4 166.9l-.3 .2M72.5 167l-.3 .1M72.6 167.1l-.3 .1M72.6 169.2v.1M72.7 167.1l-.2 .1"/>
<path d="M72.8 169.7l-.2 .1M72.8 170.3l-.2 .2M72.8 167.2l-.3 .1M72.8 167.8l-.2 .1M72.8 168.4l-.2 .2M72.9 167.2l-.3 .2M73.1 175.1l-.3 .2M73.3 175.2l-.3 .2M73.3 172.8l-.3 .2M73.4 175.3l-.3 .2M73.5 173.6l-.2 .2M73.6 168.9l-.3 .2"/>
<path d="M73.8 174.1l-.3 .2M73.9 172.9l-.2 .2M74.3 173.2l-.3 .1M74.4 168.1l-.4 .1M74.4 168.1l-.2 .2M74.5 168.2l-.2 .1M74.5 175.4l-.3 .2M74.7 168.3l-.3 .1M74.8 170.7l-.3 .2M74.8 171.5l-.3 .1M74.8 168.3l-.3 .2M74.8 168.4l-.3 .1"/>
<path d="M74.8 169.1l-.3 .2M74.8 170l-.3 .1M75.1 175.6h.1M75.2 175.8l-.2 .1M75.2 169.7l-.2 .1M75.3 168.8l-.3 .2M75.4 169.7l-.3 .1M75.4 176.4l-.3 .1M75.5 169.8l-.3 .1M75.5 168.9l-.3 .1M75.6 169.8l-.3 .2M75.7 169.9l-.3 .1"/>
<path d="M75.7 170.5l-.3 .1M75.7 171l-.3 .1M75.7 171.5l-.3 .1M75.7 172l-.3 .1M75.7 169.1l-.3 .1M75.8 174.9l-.3 .2M75.8 170l-.4 .1M75.8 169.3l-.4 .2M75.8 176.8l-.3 .2M76.3 171.1h.1M76.5 171.4l-.4 .2M76.5 175.4l-.3 .2"/>
<path d="M76.6 171.9l-.3 .2M76.7 175.6l-.3 .2M76.8 176.6l-.3 .2M76.8 175.8l-.2 .1M76.8 177.7l-.3 .2M76.9 170.5l-.3 .2M77 172.4l-.3 .2M77.2 173h.1M77.3 176l-.2 .1M77.5 169.9l-.2 .2M77.6 176.9l-.3 .1M77.6 176.1l-.3 .2"/>
<path d="M77.7 178.2l-.4 .2M77.8 170l-.3 .2M78 170.2l-.3 .1M78 171.1l-.3 .1M78 171.9l-.3 .2M78 170.2l-.3 .2M78 173.3l-.3 .2M78.3 176.5l-.3 .1M78.7 172.5l-.1 .1M78.7 171.8l-.2 .1M78.8 172.8l-.3 .2M78.8 173l-.3 .2"/>
<path d="M78.8 173.4l-.3 .2M78.8 171.9l-.3 .2M78.8 177l-.3 .2M78.9 173.8l-.4 .2M78.9 178.5l-.3 .2M78.9 179l-.3 .2M78.9 177.7l-.3 .1M78.9 177.8l-.3 .2M78.9 178.1l-.3 .1M79.1 177.2l-.1 .1M79.4 171.9l-.3 .2M79.4 176.4l-.3 .2"/>
<path d="M79.5 172.1l-.3 .2M79.6 178l-.1 .1M79.8 178.4l-.3 .2M79.8 177.3l-.3 .2M79.8 176.8l-.2 .1M79.8 177l-.2 .2M79.8 178.7l-.3 .2M79.8 179.1l-.2 .1M79.9 173.2h.1M79.9 177.5l-.3 .1M80 173.5l-.2 .1M80 179.3l-.2 .1"/>
<path d="M80.2 179.4l-.3 .1M80.2 174l-.3 .2M80.3 179.4l-.2 .2M80.3 179.5l-.2 .1M80.3 177.7l-.2 .1M80.4 179.6l-.3 .2M80.4 179.8l-.3 .1M80.4 177.8l-.3 .1M80.4 177.8l-.3 .2M80.4 177.9l-.3 .2M80.4 178l-.3 .2M80.4 178.2l-.3 .1"/>
<path d="M80.6 174.4l-.3 .2M80.6 172.6l-.3 .2M81 178.9h-.1M81 179.2l-.2 .1M81.2 179.7l-.3 .2M81.3 173.3l-.3 .2M81.3 175l-.3 .1M81.5 178.3l-.3 .1M81.5 174.3l-.3 .2M81.9 179.2h.1M82.1 175.9l-.1 .1M82.2 178.8l-.2 .2"/>
<path d="M82.2 174.4l-.1 .1M82.2 176.5l-.2 .1M82.2 173.6l-.3 .1M82.2 173.7l-.2 .2M82.3 174.7l-.3 .2M82.4 178.9l-.2 .2M82.4 175.3l-.3 .2M82.6 179.1l-.2 .2M82.8 175.8l-.3 .1M82.9 174l-.3 .1M83.5 174.7l-.3 .2M83.5 176.3l-.3 .2"/>
<path d="M83.7 175.7l-.2 .1M84 178.8l-.3 .1M84.3 175.7v.1M84.4 179.1l-.3 .1M84.4 176l-.3 .1M84.5 179.8l-.3 .1M84.5 176.5l-.2 .2M84.8 179.3l-.2 .1M84.9 177l-.3 .2M84.9 175.1l-.3 .2M85.2 179.5l-.2 .2M85.5 174.7l-.3 .2"/>
<path d="M85.6 175.9l-.3 .2M85.6 177.5l-.3 .2M85.7 179.8l-.4 .1M85.9 176.8l-.3 .2M86.4 176.1l-.4 .2M86.6 176.2l-.3 .1M86.6 177l-.2 .2M86.6 178.4l-.2 .1M87.3 176.5l-.3 .2M87.8 177.1l-.3 .2M87.9 178.6l-.3 .2M87.9 179.1l-.3 .1"/>
<path d="M87.9 177.7l-.3 .2M87.9 178l-.3 .1M87.9 178.2l-.3 .2M88.3 177.2l-.3 .2M88.3 176.5l-.2 .1M88.4 177.3l-.3 .2M88.5 176.5l-.2 .1M88.5 177.3l-.2 .2M88.6 177.4l-.2 .2M88.7 176.6l-.2 .2M88.8 178l-.3 .2M88.8 179.6l-.3 .2"/>
<path d="M88.8 177.5l-.3 .2M88.8 178.5l-.3 .2M88.8 179.1l-.3 .1M88.8 176.9l-.3 .2M89.4 178.7h.1M89.5 178.9l-.3 .2M89.7 179.5l-.3 .2M90 179.9l-.2 .2M90 178.1l-.3 .1M90.5 178.8l-.3 .2M90.6 178.5l-.4 .2M90.6 178.6l-.3 .1"/>
<path d="M91.1 179.9l-.3 .2M91.6 179.1l-.2 .1M92.3 179.8l-.2 .1M98.1 174.5v26.7M99.1 174.7v26.5M108.8 175.9v10.4M110.6 175.4l2.2 1.3v7.9l-2.2 1.3zM111.6 171.1a5.2 5.2 0 0 0-2.8 4.8M111.6 171.1l.5 1.7a1.75 1.75 0 0 0-1.5 2.6l-1.3 .2-.5 .3M112.1 172.8l15-8.7v2.6l-12.9 7.4zM114.2 174.1l.5 1.1 .1 .6-.2 .5-.6 .2-1.2 .2zM114.6 176.3v7.9"/>
<path d="M126.6 162.4a1.57 1.57 0 0 1 1.7-.4 1.57 1.57 0 0 1 1 1.3v.7M126.6 162.4l.5 1.7 .7-.6h.3a1.44 1.44 0 0 1 .6 1.5l.3-.7 .3-.3M126.6 162.4l-15 8.7M126.6 179.2l-15 8.7M127.1 166.7a1.45 1.45 0 0 1 1.6 .8l-.4 .8-.4 .2-.1-.2-.2 .1v-.6zM127.6 168.4l-12.8 7.4M127.6 176.9l-12.8 7.4M127.9 168.5v8M129.3 174.4a5.4 5.4 0 0 1-2.7 4.8M129.3 174.4a1.37 1.37 0 0 0-.7 1.4l-1 1.1a1.34 1.34 0 0 1-.7 1.4l-.3 .9M129.3 164v10.4M136.9 171.6l.7 .4"/>
<path d="M140.4 169.6l.8 .4M141.2 168.3l.7 .5M81.6 180.1l-.3 .2M82.5 180l-.3 .2M82.5 181.1l-.2 .1M84.4 181.2l-.2 .1M84.5 180.1l-.3 .2M84.5 180.3l-.3 .2M84.5 181.5l-.3 .1M84.5 181.8l-.3 .2M84.6 180.5l-.3 .1M84.7 180.5l-.3 .2"/>
<path d="M84.8 182l-.3 .2M85 182.1l-.3 .2M85.4 180.9l-.3 .2M85.7 181l-.3 .2M85.7 181.5l-.3 .2M85.7 181.1l-.2 .2M85.7 181.3l-.3 .2M85.8 180.3l-.3 .2M85.8 182.5l-.3 .2M85.9 182.6l-.4 .1M86.2 180.1l-.3 .1M86.3 180.1l-.3 .2"/>
<path d="M86.4 180.2l-.3 .1M86.5 180.3l-.3 .1M86.6 180.3l-.3 .2M86.6 180.4l-.2 .1M86.6 181.8l-.3 .2M86.6 182.6l-.3 .2M86.6 183.4l-.3 .2M87.2 182.5h.1M87.4 182.6l-.3 .2M87.4 182.7l-.3 .2M87.6 183.5l-.4 .2M87.8 181.9l-.2 .2"/>
<path d="M87.9 183.9l-.3 .1M87.9 183.2h-.1M88.5 182.6l-.3 .2M88.5 183.9l-.2 .2M88.6 184.4l-.2 .2M88.6 184.1l-.3 .2M88.7 183.5l-.3 .2M88.7 184.4l-.3 .1M89.2 182.9l-.3 .1M89.4 183.8l-.2 .1M89.4 182.9l-.3 .2M89.5 185.1l-.3 .2"/>
<path d="M90.1 183.3l-.2 .2M90.4 180.1l-.4 .1M90.5 180.3l-.3 .2M90.6 180.5l-.4 .2M90.6 183.9l-.2 .1M90.7 185.4l-.3 .1M90.7 185.9l-.3 .1M90.7 184.5l-.3 .1M90.7 184.7l-.3 .2M90.7 185l-.3 .1M91.2 180.5l-.2 .1M91.3 185h.1"/>
<path d="M91.4 185.2l-.2 .1M91.6 185.8l-.3 .1M91.6 180.9l-.2 .1M91.9 184.3l-.3 .2M92 186.2l-.3 .2M92.3 185.3h.1M92.3 181.4l-.2 .2M92.5 180.8l-.2 .1M92.6 184.8l-.2 .2M92.8 185l-.2 .2M92.9 181.6l-.3 .2M93 186l-.4 .2"/>
<path d="M93 187.1l-.3 .2M93 185.2l-.2 .1M93 180l-.3 .2M93.1 180.7l-.2 .1M93.3 180.9l-.2 .2M93.5 180.1l-.3 .2M93.5 180.2l-.2 .1M93.6 180.4l-.3 .2M93.7 181.3l-.4 .2M93.7 180.6l-.4 .2M93.8 181.8l-.3 .2M102.1 194.1l.4 .3"/>
<path d="M106.6 191.1l.7 .4M107 190.5l.7 .4M107.3 183.2l.4 .2M108.8 186.3a2.23 2.23 0 0 0 .7 1.9 2.1 2.1 0 0 0 2.1-.3M108.8 186.3l.5-.3 1.3-.1-.2 .5 .1 .7 .6 .1 1-.5-.5 .7v.5M112.8 184.6l1.2-.1 .6-.3v.2l.2-.1a.93 .93 0 0 1-.5 1.2 .93 .93 0 0 1-1.2-.5z"/>
</g>
<g fill="#000">
<circle cx="76.1" cy="175.9" r=".19"/>
<circle cx="82" cy="175.8" r=".19"/>
<circle cx="91" cy="179.6" r=".19"/>
</g>
<path d="M35 236h170v56h-170zM35 271.1h85M35 278.1h170M35 264h170M63.3 271.1v7M95.2 271.1v7M120 264v28M178.5 264v14.1M35 285h170M175.8 285v7" fill="none" stroke="#000" stroke-width=".51"/>
<!-- layer: Borde (ISO) -->
<g fill="none" stroke="#000" stroke-width=".7">
<path d="M20 5.1h185v286.9h-185zM35 0v5.1M70 0v5.1M111.1 2.5h2.8l-1.4 2.6zM112.5 0v5.1M140 0v5.1M175 0v5.1M13 74.3h7M205 74.3h5M0 148.5h20M17.5 147.1l2.5 1.4-2.5 1.5zM205 148.5l2.5-1.4v2.9z"/>
<path d="M205 148.5h5M13 222.8h7M205 222.8h5M35 292v5M70 292v5M112.5 292l1.4 2.6h-2.8zM112.5 292v5M140 292v5M175 292v5"/>
</g>
<!-- layer: Cota (ISO) -->
<g fill="none" stroke="#000" stroke-width=".25">
<path d="M20.6 57l21.9 10-2.3-1M128.3 46.1h11.1M131.5 46.1l.5 2.5h-1zM131.5 46.1v44.1M182.5 57.6h16.8M196.1 57.6l.5 2.5h-1zM196.1 57.6v32.6M24.8 74h2.8M25.5 74l.5 2.4h-1zM25.5 74v10.1M33.5 77.1h22.9v25.7M33.5 67.7h8"/>
<path d="M33.5 74h8.4M33.8 74.7h1l-.5 2.4zM34.3 67.7l.5 2.5h-1zM34.3 67.7v9.4M40.4 65.5l2.1 1.5-2.5-.6zM42.1 67.7h3.6M45.3 68.3l2.5 .6-.4 .9zM45.3 68.3l4.5 2M46.3 67.7h10.1M74.4 77.1v25.7M96.6 61.6h25.4M118.3 79.2h1l-.5 2.4z"/>
<path d="M118.8 61.6l.5 2.5h-1zM118.8 61.6v20M24.8 84.1h17.1M25 81.6h1l-.5 2.5zM41.4 99.7l2.5-.5v.9zM41.4 99.7h7.9M41.4 83.7v9.2M41.4 98.9v4M46.7 99.2l2.6 .5-2.6 .4zM49.3 83.7v9.2M49.3 98.9v4M56.4 99.6l2.5-.5v1z"/>
<path d="M56.4 99.6h18M71.9 99.1l2.5 .5-2.5 .5zM85.5 96.6h17.1M88.1 96.1l2.5 .5-2.5 .5zM90.6 80.6v9.3M90.6 95.9v3.9M96.6 81.6h25.4M97.5 96.6l2.6-.5v1zM97.5 80.6v9.3M97.5 95.9v3.9M128.3 90.2h11.1v13.6M131 87.7h1l-.5 2.5z"/>
<path d="M195.6 87.7h1l-.5 2.5zM199.3 90.2h-16.8v13.6M139.4 100.6l2.5-.4v.9zM139.4 100.6h43.1M180 100.2l2.5 .4-2.5 .5z"/>
</g>
<g fill="#000">
<path d="M131.5 46.1l.5 2.5h-1zM25.5 74l.5 2.4h-1zM33.8 74.7h1l-.5 2.4zM34.3 67.7l.5 2.5h-1zM40.4 65.5l2.1 1.5-2.5-.6zM45.3 68.3l2.5 .6-.4 .9zM118.3 79.2h1l-.5 2.4zM118.8 61.6l.5 2.5h-1zM196.1 57.6l.5 2.5h-1zM25 81.6h1l-.5 2.5zM41.4 99.7l2.5-.5v.9zM56.4 99.6l2.5-.5v1z"/>
<path d="M88.1 96.1l2.5 .5-2.5 .5zM97.5 96.6l2.6-.5v1zM131 87.7h1l-.5 2.5zM195.6 87.7h1l-.5 2.5zM46.7 99.2l2.6 .5-2.6 .4zM71.9 99.1l2.5 .5-2.5 .5zM139.4 100.6l2.5-.4v.9zM180 100.2l2.5 .4-2.5 .5z"/>
</g>
<g font-size="4.8">
<text x="15.7" y="4.6">6</text>
<text x="50.8" y="4.6">5</text>
<text x="85.8" y="4.6">4</text>
<text x="120.8" y="4.6">3</text>
<text x="155.8" y="4.6">2</text>
<text x="190.8" y="4.6">1</text>
<text x="16.3" y="39.5">D</text>
<text x="205.4" y="39.5">D</text>
<text x="116.4" y="77.6" transform="rotate(-90 116.4 77.6)">40,00</text>
<text x="129.1" y="74.1" transform="rotate(-90 129.1 74.1)">88,12</text>
<text x="31.9" y="78.4" transform="rotate(-90 31.9 78.4)">19,00</text>
<text x="193.7" y="79.9" transform="rotate(-90 193.7 79.9)">65,00</text>
<text x="23.1" y="85" transform="rotate(-90 23.1 85)">20,40</text>
<text x="88.1" y="94.3">14,00</text>
<text x="39.4" y="97.3">15,70</text>
<text x="59.4" y="97.2">36,00</text>
<text x="154.9" y="98.3">86,30</text>
<text x="16.7" y="113.8">C</text>
<text x="205.4" y="113.8">C</text>
<text x="16.8" y="188">B</text>
<text x="205.4" y="188">B</text>
<text x="16.6" y="262.3">A</text>
<text x="205.4" y="262.3">A</text>
<text x="15.7" y="296">6</text>
<text x="50.8" y="296">5</text>
<text x="85.8" y="296">4</text>
<text x="120.8" y="296">3</text>
<text x="155.8" y="296">2</text>
<text x="190.8" y="296">1</text>
</g>
<text font-size="4.6" x="22.4" y="55.2" transform="rotate(25 22.4 55.2)">⌀6,20</text>
<g font-size="3.4">
<text x="57" y="268.2">AREA DE TRABAJO</text>
<text x="190.1" y="267.9">CODIGO</text>
<text x="45.1" y="275.6">1 : 2</text>
<text x="73.8" y="275.4">19/11/2024</text>
<text x="105.3" y="275.4">A4</text>
<text x="53.3" y="281.5">NOMBRE</text>
<text x="134.2" y="282.2">TITULO PROYECTO</text>
<text x="51.6" y="289.4">DESCRIPCION PROYECTO</text>
<text x="129" y="288.8">REVISADO POR</text>
<text x="180.3" y="289.8">HOJA 1 de 1</text>
</g>
<g font-size="2.7">
<text x="94.9" y="245.6">Plano de Proyecto</text>
<text x="94.9" y="248.9">Universidad Mariana</text>
<text x="94.9" y="252.1">Ingeniería Mecatrónica</text>
<text x="94.9" y="255.4">San Juan de Pasto</text>
<text x="36.8" y="268.3">Área de trabajo:</text>
<text x="180" y="268.1">Código:</text>
<text x="36.2" y="275.5">Escala:</text>
<text x="64.8" y="275.6">Fecha:</text>
<text x="97" y="275.3">Papel:</text>
<text x="35.8" y="280.7">Diseñado por:</text>
<text x="121.6" y="281.9">Proyecto:</text>
<text x="35.9" y="289.3">Descripción:</text>
<text x="122.1" y="288.8">Rev:</text>
</g>
</svg>
